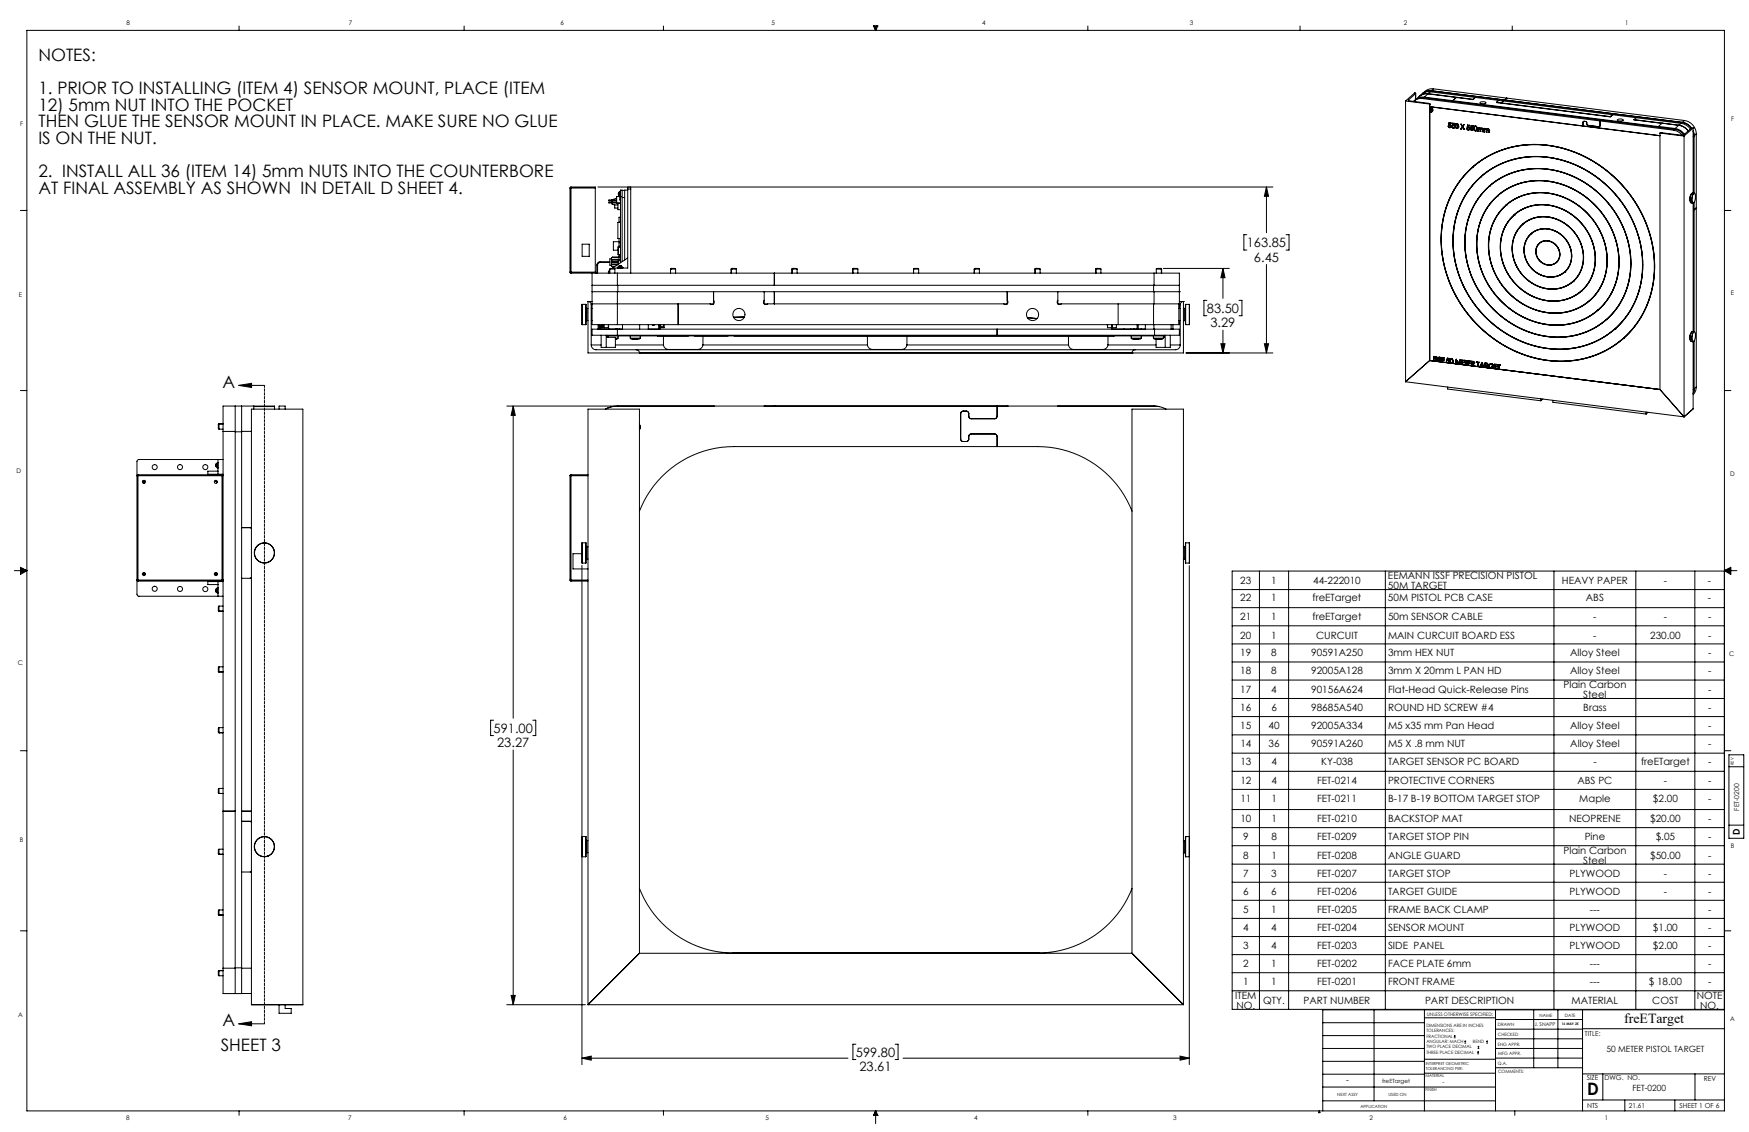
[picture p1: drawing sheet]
<svg xmlns="http://www.w3.org/2000/svg" width="864mm" height="559mm" viewBox="0 0 864 559" stroke-linecap="round" stroke-linejoin="round" font-family="sans-serif">
<g fill="none" stroke="#000" stroke-width=".49">
<path d="M13 15h838v533h-838zM118 13v2M229 13v2M328 13v2M431 13h2l-1 2zM432 13v2M433 13l-1 2M537 13v2M642 13v2M747 13v2M694 50l12 1M694 50v138"/>
<path d="M695 49l11 2M695 49v1M698 46h.1M698 46h1M698 46l-4 4M699 46l-4 3M699 46v3M702 49h-2l-2 1M702 49l88 11M703 46h.1M703 48a5 5 0 0 0-5 2M703 48l-1 1"/>
<path d="M703 48l124 16M703 48l-3 1M703 48l124 15M705 46a6 6 0 0 0-6 3M705 46l23 3M705 46a5 5 0 0 0-5 2M705 46l-2 2M705 46l22 3M706 51h.1M706 55h1M706 53a1.1 1.1 0 0 1 1 1 1.1 1.1 0 0 1 0 1M706 53a1 1 0 0 1 1 1 1 1 0 0 1-1 1"/>
<path d="M706 51v127M706 53l114 14M706 54h.1M706 54v1M706 55h.1M706 53a1.2 1.2 0 0 1 2 1 1.2 1.2 0 0 1-1 1M706 53h.1M706 45a6 6 0 0 0-5 2M706 45l34 5M706 45l-1 1M706 54h1M707 54l-1 1"/>
<path d="M707 54v1M707 45h-2l-3 1M707 45l36 4M707 45h-2l-2 1M707 45l124 15M707 45h-1M708 44a6 6 0 0 0-5 2M708 44l-1 1M708 44l124 15M719 48l-2 2M727 49h.1M728 49v-1l-1 1"/>
<path d="M728 49h.1M731 50l3 1a1.7 1.7 0 0 1-3-1zM739 50v1M739 50l2 1M739 50l56 8M740 50h-1M740 50h2M741 51h.1M742 50l54 7M742 50l-1 1M743 49h.1M744 48l-1 1"/>
<path d="M790 60v3l-6-1-1-2h-1v2M790 60l36 4M791 59l-1 1M795 58h.1M795 57l-1 1M795 57v1M796 57h-1M796 57l12 1M796 57l-1 1M799 59h1h2l-2 1zM807 59l22 3M807 59h.1"/>
<path d="M807 59l14 2M808 58l-1 1M808 58l22 3M832 59a7 7 0 0 1 6 7M832 59l-1 1M715 62h.1M716 61a.8 .8 0 0 1 1 1 .8 .8 0 0 1-1 1M716 61h.1M716 61l-1 1M716 63h.1M716 62h-1M716 62h.1"/>
<path d="M716 63l-1-1 1 1M716 62v1M717 62h.1M717 61v1a.8 .8 0 0 1 1 0 .8 .8 0 0 1 0 1M717 61h.1M717 61h1h-1v1M718 63h.1M718 62h-1M718 62h.1M718 63l-1-1 1 1M718 62v1M719 62v-1a1.2 1.2 0 0 1 1 1 1.2 1.2 0 0 1-1 1"/>
<path d="M719 62v1M719 62h.1M719 61v1M719 61h.1M719 61l1 1M719 61v1a.8 .8 0 0 0 0 1 .8 .8 0 0 0 1 0M719 63h.1M720 63h-1M720 63h.1M720 62v1M720 62h.1M721 64h.1"/>
<path d="M722 63h.1M722 63l-1 1M722 62h.1M722 62l1-1-1 2 1 1M722 63l1 1M722 62l-1-1 1 2M723 64h.1M724 63h.1M725 62l-1 1M725 62v1a.8 .8 0 0 1 1 0 .8 .8 0 0 1-1 1M725 62h.1M725 62h1h-1l-1 1"/>
<path d="M725 64h.1M725 63h-1M725 63h1M725 63h.1M725 64l-1-1 1 1M726 63l-1 1M726 63h.1M727 62v1a.8 .8 0 0 1 1 0 .8 .8 0 0 1-1 1M727 62h.1M727 62h-1v1M727 64h.1M727 63h-1"/>
<path d="M727 63v1M727 63h.1M727 64h-1h1M728 63v-1a1.2 1.2 0 0 1 1 1 1.2 1.2 0 0 1 0 2M728 63l1 2M728 63h.1M728 62v1M729 62l-1 1M729 62v1M729 62l-1 2h1M729 62h.1M729 65h.1"/>
<path d="M729 64v1M729 64h.1M729 63v1M729 63h.1M730 65h.1M730 63l1 1M730 63h.1M730 63v2M731 64h.1M731 65h.1M731 64v1M731 64l1-1v2"/>
<path d="M731 63v1M732 63l-1 2M732 63v1M732 63h-1M732 63h.1M732 64h.1M732 65h.1M732 64v1M733 65h.1M733 64h1M733 64h.1M733 64v1"/>
<path d="M734 64l-1 1M734 64h.1M734 64h-1M734 65h.1M734 64v1M734 64h1v1M735 64l-1 1M735 64h.1M735 64h-1M735 65h.1M735 64v1M820 66h.1"/>
<path d="M820 66v126M820 66l12 1M826 64l2 1 3 2M827 64l3 1 1 2M827 64h-1M827 63l3 1 2 2M829 62l-8-1-2 2M829 62l-2 1M829 62l3 1 2 2-2-2zM830 61l3 1 2 2M830 61l-1 1M831 60l2 1 2 2"/>
<path d="M831 60l-1 1M832 67v139M836 63h-1l-4 4-11-1M836 63h.1M836 63l-4 4M836 63v32M837 67l-1-2 1 2-1 1M837 67v28M838 66l-1 1M838 66v125M281 93h1M281 93v41"/>
<path d="M282 92l-1 1M282 92v1M282 93v41M282 93h12M282 92h12v1M294 93v41M295 92h334M302 99v1M304 98h.1M304 98l-2 1M304 100h-3h5M304 99h-3h3"/>
<path d="M305 96h.1M305 96l1 1M305 96h1M306 97h.1M306 96h-1M306 96h.1M306 95l-1 1M306 95h.1M306 97h-2v3M306 97v2M306 94v1M306 94v3"/>
<path d="M306 94h.1M307 98h1M307 94h1M310 93v-1h1v1M310 93v39h-8M310 94h-2v34M310 93h1M311 93v42M625 92l1 5h-2zM625 92v23M725 84a51 51 0 0 1 65-2 59 59 0 0 1 23 69 47 47 0 0 1-62 24 61 61 0 0 1-38-70 46 46 0 0 1 12-21zM725 85a51 51 0 0 1 65-3 59 59 0 0 1 24 68 46 46 0 0 1-61 25 60 60 0 0 1-39-72 46 46 0 0 1 11-18z"/>
<path d="M727 83h.1M727 83a51 51 0 0 1 64-1 59 59 0 0 1 22 69 45 45 0 0 1-11 16M727 83a51 51 0 0 0-8 63 59 59 0 0 0 65 30 45 45 0 0 0 17-9M730 88a46 46 0 0 1 61 1 51 51 0 0 1 14 64 43 43 0 0 1-57 14 53 53 0 0 1-28-63 40 40 0 0 1 10-16zM730 88a46 46 0 0 1 61 2 51 51 0 0 1 14 63 43 43 0 0 1-57 14 53 53 0 0 1-27-65 40 40 0 0 1 9-14zM731 87h.1M731 87a46 46 0 0 1 60 2 51 51 0 0 1 14 64l-4 6-4 3M731 87a46 46 0 0 0-5 61 50 50 0 0 0 62 21l5-3 4-4M733 94a40 40 0 0 1 54-1 44 44 0 0 1 13 58 38 38 0 0 1-54 9 45 45 0 0 1-18-59zM733 94a40 40 0 0 1 54-1 44 44 0 0 1 12 57 38 38 0 0 1-52 10 46 46 0 0 1-20-56l2-5zM735 92a41 41 0 0 1 53 2 44 44 0 0 1 11 58l-6 6M735 92h.1"/>
<path d="M735 92a41 41 0 0 0-2 56 42 42 0 0 0 57 12l3-2M738 98a35 35 0 0 1 49 3 37 37 0 0 1 5 50 34 34 0 0 1-49-1 37 37 0 0 1-7-50zM738 98a35 35 0 0 1 49 3 36 36 0 0 1 4 51 35 35 0 0 1-49-3 36 36 0 0 1-4-51zM739 97a35 35 0 0 1 49 5 36 36 0 0 1 3 50l-2 1M739 97h.1M739 97a35 35 0 0 0 0 49 36 36 0 0 0 49 8l1-1M835 96v3M835 95v2v3M836 96v-1a3 3 0 0 1 0 5l-1-2zM837 100v64M837 95a4 4 0 0 0-1 5h-1M837 95h-1l-1 1v4"/>
<path d="M10 104h3M302 100v1h2M304 101v2h1M304 101h1M306 110h.1M306 118v1M306 100h-1v4h1M306 110h-1v8h1M306 107v3M306 120v2M306 119h-3v5h2M616 116h-2v7h2"/>
<path d="M635 116h1v7h-1M743 102a30 30 0 0 1 44 7 29 29 0 0 1-6 42 32 32 0 0 1-43-17 28 28 0 0 1 5-32zM743 102a30 30 0 0 1 43 6 29 29 0 0 1-4 42 31 31 0 0 1-44-15 28 28 0 0 1 5-33zM744 101h.1M744 101a30 30 0 0 1 43 8 29 29 0 0 1-2 39M744 101a30 30 0 0 0 2 45 29 29 0 0 0 39 2M746 107a24 24 0 0 1 38 7 22 22 0 0 1-12 34 27 27 0 0 1-29-37zM747 107a24 24 0 0 1 37 7 22 22 0 0 1-12 34 26 26 0 0 1-29-37zM748 106h.1M748 106a25 25 0 0 1 37 11 23 23 0 0 1-4 27M748 106a25 25 0 0 0 6 39 23 23 0 0 0 27-1M751 111a19 19 0 0 1 30 11 16 16 0 0 1-6 18 16 16 0 0 1-19-1 19 19 0 0 1-5-28z"/>
<path d="M751 111a19 19 0 0 1 30 11 16 16 0 0 1-6 18 16 16 0 0 1-19 0 19 19 0 0 1-5-29zM752 111h.1M752 111a19 19 0 0 1 30 12 16 16 0 0 1-5 16M752 111a19 19 0 0 0 8 31 16 16 0 0 0 17-3M755 116a13 13 0 0 1 15-1 13 13 0 0 1 6 13 11 11 0 0 1-9 9 11 11 0 0 1-12-5 12 12 0 0 1 0-16zM755 116a13 13 0 0 1 15-1 13 13 0 0 1 6 13 11 11 0 0 1-9 9 11 11 0 0 1-12-6 12 12 0 0 1 0-15zM756 115h.1M756 115a13 13 0 0 1 17 3 13 13 0 0 1 0 16M756 115a13 13 0 0 0 0 17 13 13 0 0 0 17 2M836 100v64M838 103l-1 1M851 104h4"/>
<path d="M281 134l1 1M281 134h1M282 134h12M282 135h10M282 134v1M287 121h4v6h-4zM294 134v1M295 131h.1M295 131v4M296 129l-1 1v1M296 130l-1 1M296 130h5"/>
<path d="M296 129v1M296 129h5M301 133h3M301 133v2M301 134h-1v1M302 128h-1v3h1M302 129h3M302 131h3M302 132v1M302 129l3 1M304 133v2M305 132h.1"/>
<path d="M305 132h3M305 135h-13v25h13M305 135v6M305 135h265M305 126h1M306 131h.1M306 127h-4M306 128h-4h4M306 127h-4v5h2M306 122h.1M306 131l-1 1M306 122h-1v4h1"/>
<path d="M306 129h-1v1h-3M306 126v3M306 131h1M307 131l1 1M307 131h-1M307 131h.1M307 129v-35h-1v36M308 132h-1M308 132h.1M310 127l-8 5M331 133h3M331 133h.1"/>
<path d="M331 133v2M334 133v2M361 133h3M361 133h.1M361 133v2M364 133v2M382 135v6M391 133h3M391 133h.1M391 133v2M394 133v2M421 133v2"/>
<path d="M421 133h.1M421 133h3M424 133v2M451 133v2M451 133h.1M451 133h3M454 133v2M481 133h3M481 133h.1M481 133v2M484 133v2M511 133v2"/>
<path d="M511 133h.1M511 133h3M514 133v2M541 133h3M541 133h.1M541 133v2M544 133v2M570 135h12v17M570 135v6M571 133h2M571 133v2M573 133h-2"/>
<path d="M573 133h.1M573 133h1M573 133v2M574 133v2M574 133h33M604 133l1 4h-2zM604 133v14M625 131v43M759 121a6 6 0 0 1 10 1 6 6 0 0 1-3 9 7 7 0 0 1-6-3 7 7 0 0 1-1-7zM760 120h.1M760 120a6 6 0 0 1 8 1 6 6 0 0 1 0 9M760 120a6 6 0 0 1 9 2 6 6 0 0 1-3 9 6 6 0 0 1-6-3 6 6 0 0 1 0-8z"/>
<path d="M760 120a6 6 0 0 0 0 9 6 6 0 0 0 8 1M768 130h.1M773 134h.1M777 139h.1M287 150v10M287 150h2M289 150v10M289 152h1M290 158l-1 1M290 152v6M290 152h.1M290 158h.1"/>
<path d="M290 149h.1M290 149l2 1M290 149v25h294v-25M290 149h2M292 152h.1M292 158h.1M292 150v20M292 150h.1M292 141h13M292 144h13M305 144v16M305 144h265"/>
<path d="M305 141h265M305 141v3M335 150v10M352 148a1.2 1.2 0 0 1 0 2 1.2 1.2 0 0 1-1 0M352 144v6h-60M368 156l-6 1M377 148a1.2 1.2 0 0 0 0 2 1.2 1.2 0 0 0 2 0M377 144v6h120v-6M382 144v6M497 148a1.2 1.2 0 0 1 0 2 1.2 1.2 0 0 1-1 0M507 157h5M522 144v6h48"/>
<path d="M522 148a1.2 1.2 0 0 0 0 2 1.2 1.2 0 0 0 2 0M552 150v10M570 150v10M570 141v3M570 141h12M570 144h12M570 150h12M570 144v6M582 152h1M582 158h1M582 150v10M582 150h.1"/>
<path d="M582 144h.1M582 158v2M582 149h2M582 150h1M583 150v20M584 149h.1M584 149h-1v1M584 152h1M584 158h1M585 158v1M585 152v6M585 152h.1"/>
<path d="M585 150v10M585 150h2M587 150v10M596 148h-2v8h2M612 148h1v8h-1M781 144h.1M785 148h.1M789 153h.1M793 158h.1M287 160h.1M287 160h2M292 170a2.3 2.3 0 0 0 2 3h286a2.3 2.3 0 0 0 3-3"/>
<path d="M292 170h5M292 162h13v3h-13zM295 162h.1M295 162h275M295 160v2M296 160v2M296 160v1h2M296 162h.1M297 165v6h2M297 160v1M298 160v1h-1M298 160v2"/>
<path d="M299 165v6M300 165v2h4v4h-5M300 166h275M300 166v1M300 160v2h-4v-1M300 162h.1M304 162h.1M304 167h1M304 170h24M304 167h.1M305 167h-1M305 160h265"/>
<path d="M305 165h265M305 166v1M305 167h.1M306 162h.1M307 160v2M311 166v1M311 167h1M311 167h5M312 167h.1M312 167h4M312 167h1M313 167h.1"/>
<path d="M313 167h1M314 167h.1M314 173h1l1 1M315 167h-1M315 167h.1M316 174h.1M316 167h-1M316 160v2M316 166v1M316 167h.1M320 160v2M322 160h1"/>
<path d="M322 160h.1M323 160h.1M325 166h15M325 166h.1M325 162h.1M325 160v2M326 162h.1M326 160v2M326 160v1h2v-1M328 166v4a2.5 2.5 0 0 0 2 3M328 160v2h-2M343 166h17"/>
<path d="M347 170h81M347 166v4a2.5 2.5 0 0 1-2 3M362 166h188M428 166v4a2.5 2.5 0 0 0 3 3M448 170h80M448 166v4a2.5 2.5 0 0 1-3 3M492 162v3M528 166v4a2.5 2.5 0 0 0 2 3M547 161h.1M547 160v2h4v-2M547 166v4a2.5 2.5 0 0 1-2 3M547 170h24"/>
<path d="M549 160v2M549 162h.1M550 166h.1M555 162h.1M558 162h.1M559 166v1M559 167h.1M559 167h4M559 167h1M559 174h.1M560 162h.1M560 167h.1"/>
<path d="M560 167h1M561 173h-2v1M561 167h.1M561 167h1M561 160l1 2M562 167h.1M562 162h.1M562 160v2M563 167h-1M563 162h.1M563 166v1M563 167h.1"/>
<path d="M566 160v2M570 166v1M570 167h.1M570 167h4M570 160h12M570 160v2M570 167h1M570 162h12v3h-12M570 162v3M571 167h.1M571 167v4h4M571 167h1"/>
<path d="M572 167h.1M573 167h-1M573 167h.1M574 167h-1M574 166v1M574 167h.1M575 165l-1 2M575 165v6M578 165v6h-3M578 170h5M578 160v2h1M579 162h.1"/>
<path d="M579 160v2M585 160h.1M585 160h2M586 174h43M603 170h2l-1 4zM604 163v11M624 170h2l-1 4zM706 178h.1M706 178l114 14M706 178l-12 10M708 178v-2v2M709 176l1 1"/>
<path d="M709 176v1M709 176h.1M709 177h.1M709 177l1 1M709 176v1l1 1M710 178h.1M710 178h-1M710 177h.1M710 177l1-1v1M710 176v1M710 177h1M711 177v1"/>
<path d="M711 177h.1M711 176v1M711 176l-1 1M711 176h.1M711 177v2M711 178h.1M711 178h-1M712 177h.1M712 178h.1M712 177h1l-1-1v3M712 177l1 1h-1M712 178v1"/>
<path d="M714 178h.1M715 177v1a.8 .8 0 0 1 1 0 .8 .8 0 0 1-1 1M715 177h.1M715 177h1h-1l-1 1M715 178h-1M715 178h.1M715 179l-1-1v1M715 178v1M716 178v-1a1.2 1.2 0 0 1 2 1 1.2 1.2 0 0 1-1 1M716 178v1M716 178h.1M716 177v1"/>
<path d="M717 177h-1M717 177v1M717 177l-1 1 1 1M717 177h.1M717 179h.1M717 178v1M717 178h.1M719 177h.1M719 177v3M719 177l1 2M719 178h.1M719 178v2"/>
<path d="M719 178l1 2 1-2M720 179h.1M721 178h.1M721 178v2M721 178l-1 1M722 178h.1M722 179h.1M722 178v1h1h-1M722 179v1h1M722 178h1M723 178h.1M723 180h.1"/>
<path d="M723 178h-1v2M723 178h1M724 178h.1M724 178v2M725 178h.1M725 179h.1M725 179v1h1M725 178v1h1h-1M725 178h1h-1v2M727 179h1M727 179h.1M727 180h.1"/>
<path d="M727 180v1M727 180l1 1M727 180l1-1-1-1v3M728 179h.1M728 180h-1M729 179h.1M729 179h1M730 179h.1M730 179v2M732 179h.1M732 179l-1 2M732 179v1"/>
<path d="M732 179l-1 1h1M732 179l1 2M733 179v1h2M733 179h.1M733 179h1M734 179l1 1M734 179h.1M735 180h-1M735 180h.1M735 180v1M736 180a1 1 0 0 0-1 1 1.1 1.1 0 0 0 2 1M736 180h1"/>
<path d="M736 180h.1M738 180h.1M738 180h1h-1v2M738 180v1h1h-1M797 162h.1M801 167h.1M802 167h.1M835 165v2M835 164v3v2h1M835 164v2v2M836 169v33l-4 4M836 164a3 3 0 0 1 0 5l-1-3z"/>
<path d="M837 168v24M837 164a4 4 0 0 0-1 5M837 164h-2M10 193h3M118 190h13M118 190l6-1v2zM694 188l138 18M715 191v1l46 6M726 180h.1M731 180h.1M731 180v1M731 180l1 1"/>
<path d="M732 180h.1M732 181h.1M732 181h1M733 180h.1M733 180v1M733 180h1M734 180h.1M734 180v2M734 180h1l-2-1v2M734 180l1 2M735 181h.1M735 181l1 1"/>
<path d="M737 181h1l-1 1M737 181h.1M737 180a1.1 1.1 0 0 0-1-1 1.1 1.1 0 0 0-1 2M737 180h.1M738 181h.1M738 181v1h1M740 180h.1M740 180h1h-1M740 180v2M761 197v1M762 197l-1 1M767 198v1l46 5"/>
<path d="M820 192l12 14M837 192l-1 2 1-2h-1M838 191l-1 2-1 2M838 191l-1 1M851 193h4M108 210v2M108 210h.1M108 209v3M108 209h.1M108 209h2M108 212h2M108 209v1"/>
<path d="M110 213v22M110 213h6M116 200v13M116 213h3M116 213v265M119 200v13M119 213v265M119 213h5M124 202h26v294h-26zM125 200v2M125 201h11M136 201v1"/>
<path d="M136 201l-26-1v13M138 202v-2h3v2M250 200h54M253 200l1 5h-2zM253 200v155M305 200h265l6 2M305 200l-6 2M316 209v2v1M316 210v1M316 210v2M352 200h.1M377 200h.1"/>
<path d="M382 200h.1M492 200v6l-1 1h-12v-1l-1-3h-3l-1 1 1 14h3v-3l1-1h12l1 1v5M497 200h.1M522 200h.1M570 200l2 1M813 203v1M814 204h-1M68 235h.1M68 235v51M68 234v1M68 235h42M68 234h42"/>
<path d="M70 238h1M71 238h.1M71 237h.1M71 237v1M71 238h1M107 230v1M107 230h.1M107 229h.1M107 229v1M107 237v1M107 238h.1M107 237h.1"/>
<path d="M107 228v1M107 228v3M107 231h1M107 228h1M108 231h.1M108 228v3M108 228h.1M108 227v6M108 233v1M108 227h2M108 234h2M108 233h-5v1h5"/>
<path d="M108 227h-39l-1 1v7M110 234v1M110 235h.1M110 235v51M281 235h1M281 235v51M282 234l-1 1M282 234v1M282 235v51M282 234h8M282 235h8M316 252a50 50 0 0 1 46-32h150a50 50 0 0 1 47 32"/>
<path d="M119 260h5M124 260v1M287 268v10M287 273h-4v8h7M287 279v247M287 268h.1M287 278h2M287 268h2M289 268v10M289 270h1M290 276h-1M290 270v6"/>
<path d="M290 276h.1M290 270h.1M584 276h1M584 270h1M585 276h.1M585 270v6M585 277v1M585 270h.1M585 268v9M585 268h.1M585 278h2M585 268h2"/>
<path d="M587 268v10M587 279v247M7 282h6M10 280l3 2-3 2zM10 280l3 2M10 281l3 1M13 282l-3 1M13 282h-3M68 286v7v1h40M68 286v1M68 286h.1M68 286h42"/>
<path d="M68 287h42M70 283h1M70 284h1M71 284h.1M71 283h.1M71 283v1M71 283h1M71 284h1M107 291h.1M107 292h.1M107 283v1M107 284h.1"/>
<path d="M107 283h.1M107 292v1M107 291v1M107 290v1M107 290v3M107 293h1M107 290h1M108 290v3M108 290h.1M108 293h.1M108 287h2M108 289v5"/>
<path d="M108 287v2M108 294h2M108 287h-5v2h5M108 299v3M108 299v2M108 299h2M110 286h.1M110 286v1M110 286v192M119 285h5M124 285h.1M281 286h1"/>
<path d="M281 286l1 1M282 286v1M282 287h8M282 286h8M608 291h243M608 300h243M622 282v216M636 282v216M684 282v216M767 282v216M808 282v216M837 282v216"/>
<path d="M851 282h-243v216h243M851 282h7M851 282h4M851 282l4 1M851 282l4-2v4zM855 281l-4 1M855 280l-4 2M108 301h.1M108 301v1M108 302h.1M108 302h2M608 309h243"/>
<path d="M608 318h243M108 331v1M108 331h.1M108 329v3M108 329v2M108 332h2M108 329h2M108 332h.1M608 327h243M608 336h243M108 359v3M108 359v2"/>
<path d="M108 359h2M244 356h-2v7h2M263 356h2v7h-2M608 345h243M608 354h243M10 371h3M108 361h.1M108 361v1M108 362h.1M108 362h2M253 370v126M608 363h243"/>
<path d="M608 372h243M851 371h4M854 373h7v41h-7zM854 378h7M108 391v1M108 391h.1M108 389v3M108 389v2M108 392h.1M108 389h2M108 392h2M608 381h243"/>
<path d="M608 390h243M608 400h243M108 419v3M108 419v2M108 419h2M110 400h6M119 405h5M119 400h5M124 405v1M287 413v10M287 413h.1M287 413h2"/>
<path d="M289 413v10M289 415h1M290 415v6M290 415h.1M584 415h1M585 415h.1M585 415v6M585 413h.1M585 413v10M585 413h2M587 413v10M608 409h243"/>
<path d="M608 417h243M854 407h7M108 421h.1M108 421v1M108 422h.1M108 422h2M119 430h5M124 430h.1M287 423h.1M287 423h2M290 421h-1M290 421h.1"/>
<path d="M316 439a50 50 0 0 0 46 31M559 439a50 50 0 0 1-47 31M584 421h1M585 421h.1M585 423h2M608 427h243M608 436h243M10 459h3M108 451h.1M108 451v1M108 449v3M108 449v2"/>
<path d="M108 452h.1M108 449h2M108 452h2M608 444h243M608 453h243M851 459h4M108 479h.1M108 479v3M108 479h2M110 478v12h14M110 478h6M116 478v12"/>
<path d="M116 478h3M119 478v12M119 478h5M316 471v-269h-26v294M316 471l-26 25M316 471h243M362 470h151M382 470v1M492 470h.1M559 471v-269h25v294M559 471l25 25M608 462h243"/>
<path d="M608 471h243M108 482h2M119 490h.1M138 496v4h6v-2h-3v-2M250 496h39M252 491h2l-1 5zM290 496h294M608 480h243M608 489h243M678 499v44M703 499v49M738 499v49"/>
<path d="M757 499v28M769 499v28M781 499v49M851 499h-198v49M118 505h13M118 505l6-1v2zM423 515h-2v8h2M442 515h1v8h-1M653 518h50M653 511h50M653 505h50M703 502h35"/>
<path d="M718 512h1M718 511h1M718 511v1M723 515h1M723 514h1M724 514h.1M729 519h1M730 518h.1M730 517h.1M730 519v1M730 516v1M734 515h1"/>
<path d="M734 514h1M734 514h.1M738 518h43M738 513h43M738 508h43M738 503h43M781 508h70M287 522l5-1v2zM287 522h132M446 522h141M583 521l4 1-4 1zM653 530h50"/>
<path d="M653 537h85M653 524h50M703 530h35M703 523h35M729 520h1M738 527h43M738 522h43M781 530h70M791 530v13M837 530v13M118 548v3M229 548v3"/>
<path d="M328 548v3M432 548v7M432 548l1 3h-2zM432 548l1 3M432 548v3M537 548v3M651 548l1 1h-1zM653 543h85M748 548v3M781 543h70M802 543v5M827 543v5"/>
<circle cx="365" cy="155" r="3"/>
<circle cx="510" cy="155" r="3"/>
<circle cx="71" cy="238" r=".7"/>
<circle cx="76" cy="231" r="1.2"/>
<circle cx="89" cy="231" r="1.2"/>
<circle cx="101" cy="231" r="1.2"/>
<circle cx="107" cy="238" r=".7"/>
<circle cx="131" cy="273" r="5"/>
<circle cx="71" cy="283" r=".7"/>
<circle cx="76" cy="291" r="1.3"/>
<circle cx="89" cy="291" r="1.2"/>
<circle cx="101" cy="291" r="1.3"/>
<circle cx="107" cy="283" r=".7"/>
<circle cx="131" cy="418" r="5"/>
</g>
<path d="M131 190v315" fill="none" stroke="#000" stroke-width=".49" stroke-dasharray="1.3 .6" stroke-dashoffset=".2"/>
<g fill="#000">
<path d="M118 190l6-1v2zM118 505l6-1v2z"/>
<path d="M287 522l5-1v2zM583 521l4 1-4 1zM252 491h2l-1 5zM253 200l1 5h-2zM603 170h2l-1 4zM604 133l1 4h-2zM624 170h2l-1 4zM625 92l1 5h-2z"/>
</g>
<g font-size="8.5">
<text x="19" y="30">NOTES:</text>
<text x="19" y="46">1. PRIOR TO INSTALLING (ITEM 4) SENSOR MOUNT, PLACE (ITEM</text>
<text x="19" y="55">12) 5mm NUT INTO THE POCKET</text>
<text x="19" y="63">THEN GLUE THE SENSOR MOUNT IN PLACE. MAKE SURE NO GLUE</text>
<text x="19" y="71">IS ON THE NUT.</text>
<text x="19" y="87">2. INSTALL ALL 36 (ITEM 14) 5mm NUTS INTO THE COUNTERBORE</text>
<text x="19" y="96">AT FINAL ASSEMBLY AS SHOWN IN DETAIL D SHEET 4.</text>
<text x="110" y="191">A</text>
<text x="110" y="506">A</text>
<text x="109" y="519">SHEET 3</text>
<text x="784" y="541">D</text>
</g>
<text font-size="6.9" x="802" y="505">freETarget</text>
<g font-size="6.4">
<text x="616" y="122">163.85</text>
<text x="619" y="129">6.45</text>
<text x="596" y="154">83.50</text>
<text x="598" y="162">3.29</text>
<text x="244" y="362">591.00</text>
<text x="245" y="369">23.27</text>
<text x="423" y="522">599.80</text>
<text x="424" y="529">23.61</text>
</g>
<g font-size="4.9">
<text x="685" y="286">EEMANN ISSF PRECISION PISTOL</text>
<text x="612" y="288">23</text>
<text x="628" y="288">1</text>
<text x="648" y="288">44-222010</text>
<text x="685" y="291">50M TARGET</text>
<text x="771" y="288">HEAVY PAPER</text>
<text x="821" y="288">-</text>
<text x="843" y="288">-</text>
<text x="612" y="297">22</text>
<text x="628" y="297">1</text>
<text x="648" y="297">freETarget</text>
<text x="685" y="297">50M PISTOL PCB CASE</text>
<text x="783" y="297">ABS</text>
<text x="843" y="297">-</text>
<text x="612" y="306">21</text>
<text x="628" y="306">1</text>
<text x="648" y="306">freETarget</text>
<text x="685" y="306">50m SENSOR CABLE</text>
<text x="787" y="306">-</text>
<text x="821" y="306">-</text>
<text x="843" y="306">-</text>
<text x="612" y="315">20</text>
<text x="628" y="315">1</text>
<text x="650" y="315">CURCUIT</text>
<text x="685" y="315">MAIN CURCUIT BOARD ESS</text>
<text x="787" y="315">-</text>
<text x="815" y="315">230.00</text>
<text x="843" y="315">-</text>
<text x="612" y="324">19</text>
<text x="628" y="324">8</text>
<text x="647" y="324">90591A250</text>
<text x="685" y="324">3mm HEX NUT</text>
<text x="775" y="324">Alloy Steel</text>
<text x="843" y="324">-</text>
<text x="612" y="333">18</text>
<text x="628" y="333">8</text>
<text x="647" y="333">92005A128</text>
<text x="685" y="333">3mm X 20mm L PAN HD</text>
<text x="775" y="333">Alloy Steel</text>
<text x="843" y="333">-</text>
<text x="772" y="340">Plain Carbon</text>
<text x="612" y="342">17</text>
<text x="628" y="342">4</text>
<text x="647" y="342">90156A624</text>
<text x="685" y="342">Flat-Head Quick-Release Pins</text>
<text x="782" y="345">Steel</text>
<text x="843" y="342">-</text>
<text x="612" y="351">16</text>
<text x="628" y="351">6</text>
<text x="647" y="351">98685A540</text>
<text x="685" y="351">ROUND HD SCREW #4</text>
<text x="782" y="351">Brass</text>
<text x="843" y="351">-</text>
<text x="612" y="360">15</text>
<text x="626" y="360">40</text>
<text x="647" y="360">92005A334</text>
<text x="685" y="360">M5 x35 mm Pan Head</text>
<text x="775" y="360">Alloy Steel</text>
<text x="843" y="360">-</text>
<text x="612" y="369">14</text>
<text x="626" y="369">36</text>
<text x="647" y="369">90591A260</text>
<text x="685" y="369">M5 X .8 mm NUT</text>
<text x="775" y="369">Alloy Steel</text>
<text x="843" y="369">-</text>
<text x="612" y="378">13</text>
<text x="628" y="378">4</text>
<text x="652" y="378">KY-038</text>
<text x="685" y="378">TARGET SENSOR PC BOARD</text>
<text x="787" y="378">-</text>
<text x="810" y="378">freETarget</text>
<text x="843" y="378">-</text>
<text x="612" y="387">12</text>
<text x="628" y="387">4</text>
<text x="650" y="387">FET-0214</text>
<text x="685" y="387">PROTECTIVE CORNERS</text>
<text x="779" y="387">ABS PC</text>
<text x="822" y="387">-</text>
<text x="843" y="387">-</text>
<text x="612" y="396">11</text>
<text x="628" y="396">1</text>
<text x="650" y="396">FET-0211</text>
<text x="685" y="396">B-17 B-19 BOTTOM TARGET STOP</text>
<text x="780" y="396">Maple</text>
<text x="816" y="396">$2.00</text>
<text x="843" y="396">-</text>
<text x="612" y="406">10</text>
<text x="628" y="406">1</text>
<text x="650" y="406">FET-0210</text>
<text x="685" y="406">BACKSTOP MAT</text>
<text x="775" y="406">NEOPRENE</text>
<text x="815" y="406">$20.00</text>
<text x="843" y="406">-</text>
<text x="614" y="415">9</text>
<text x="628" y="415">8</text>
<text x="650" y="415">FET-0209</text>
<text x="685" y="415">TARGET STOP PIN</text>
<text x="782" y="415">Pine</text>
<text x="818" y="415">$.05</text>
<text x="843" y="415">-</text>
<text x="614" y="424">8</text>
<text x="628" y="424">1</text>
<text x="650" y="424">FET-0208</text>
<text x="685" y="424">ANGLE GUARD</text>
<text x="772" y="421">Plain Carbon</text>
<text x="815" y="424">$50.00</text>
<text x="843" y="424">-</text>
<text x="782" y="426">Steel</text>
<text x="614" y="433">7</text>
<text x="628" y="433">3</text>
<text x="650" y="433">FET-0207</text>
<text x="685" y="433">TARGET STOP</text>
<text x="775" y="433">PLYWOOD</text>
<text x="822" y="433">-</text>
<text x="843" y="433">-</text>
<text x="614" y="442">6</text>
<text x="628" y="442">6</text>
<text x="650" y="442">FET-0206</text>
<text x="685" y="442">TARGET GUIDE</text>
<text x="775" y="442">PLYWOOD</text>
<text x="822" y="442">-</text>
<text x="843" y="442">-</text>
<text x="614" y="451">5</text>
<text x="628" y="451">1</text>
<text x="650" y="451">FET-0205</text>
<text x="685" y="451">FRAME BACK CLAMP</text>
<text x="785" y="451">---</text>
<text x="843" y="451">-</text>
<text x="614" y="460">4</text>
<text x="628" y="460">4</text>
<text x="650" y="460">FET-0204</text>
<text x="685" y="460">SENSOR MOUNT</text>
<text x="775" y="460">PLYWOOD</text>
<text x="816" y="460">$1.00</text>
<text x="843" y="460">-</text>
<text x="614" y="469">3</text>
<text x="628" y="469">4</text>
<text x="650" y="469">FET-0203</text>
<text x="685" y="469">SIDE PANEL</text>
<text x="775" y="469">PLYWOOD</text>
<text x="816" y="469">$2.00</text>
<text x="843" y="469">-</text>
<text x="614" y="478">2</text>
<text x="628" y="478">1</text>
<text x="650" y="478">FET-0202</text>
<text x="685" y="478">FACE PLATE 6mm</text>
<text x="785" y="478">---</text>
<text x="843" y="478">-</text>
<text x="614" y="486">1</text>
<text x="628" y="486">1</text>
<text x="650" y="486">FET-0201</text>
<text x="685" y="486">FRONT FRAME</text>
<text x="785" y="486">---</text>
<text x="814" y="486">$ 18.00</text>
<text x="843" y="486">-</text>
<text x="610" y="493">ITEM</text>
<text x="610" y="498">NO.</text>
<text x="624" y="495">QTY.</text>
<text x="644" y="495">PART NUMBER</text>
<text x="704" y="495">PART DESCRIPTION</text>
<text x="776" y="495">MATERIAL</text>
<text x="816" y="495">COST</text>
<text x="838" y="493">NOTE</text>
<text x="840" y="498">NO.</text>
</g>
<text font-size="4.7" x="859" y="412" transform="rotate(-90 859 412)">D</text>
<g font-size="4.2">
<text x="793" y="519">50 METER PISTOL TARGET</text>
<text x="665" y="535">-</text>
<text x="806" y="539">FET-0200</text>
</g>
<g font-size="3.4">
<text x="859" y="400" transform="rotate(-90 859 400)">FET-0200</text>
<text x="783" y="511">TITLE:</text>
<text x="783" y="533">SIZE</text>
<text x="792" y="533">DWG. NO.</text>
<text x="841" y="533">REV</text>
<text x="784" y="547">NTS</text>
<text x="804" y="547">21.61</text>
<text x="829" y="547">SHEET 1 OF 6</text>
</g>
<g font-size="3.2">
<text x="62" y="12">8</text>
<text x="172" y="12">7</text>
<text x="277" y="12">6</text>
<text x="381" y="12">5</text>
<text x="485" y="12">4</text>
<text x="588" y="12">3</text>
<text x="693" y="12">2</text>
<text x="802" y="12">1</text>
<text x="855" y="60">F</text>
<text x="10" y="62">F</text>
<text x="9" y="147">E</text>
<text x="855" y="145">E</text>
<text x="8" y="234">D</text>
<text x="854" y="235">D</text>
<text x="9" y="328">C</text>
<text x="854" y="324">C</text>
<text x="10" y="416">B</text>
<text x="855" y="419">B</text>
<text x="9" y="502">A</text>
<text x="854" y="504">A</text>
<text x="712" y="535">-</text>
<text x="62" y="553">8</text>
<text x="172" y="553">7</text>
<text x="278" y="553">6</text>
<text x="378" y="553">5</text>
<text x="481" y="553">4</text>
<text x="579" y="553">3</text>
<text x="676" y="553">2</text>
<text x="792" y="553">1</text>
</g>
<text font-size="2.8" x="682" y="535">freETarget</text>
<text font-size="2.5" x="758" y="507">J. SNAPP</text>
<text font-size="2.4" x="705" y="501">UNLESS OTHERWISE SPECIFIED:</text>
<g font-size="2.2">
<text x="760" y="502">NAME</text>
<text x="773" y="502">DATE</text>
<text x="704" y="507">DIMENSIONS ARE IN INCHES</text>
<text x="704" y="510">TOLERANCES:</text>
<text x="740" y="507">DRAWN</text>
<text x="704" y="512">FRACTIONAL</text>
<text x="704" y="515">ANGULAR: MACH</text>
<text x="727" y="515">BEND</text>
<text x="740" y="511">CHECKED</text>
<text x="704" y="518">TWO PLACE DECIMAL</text>
<text x="704" y="520">THREE PLACE DECIMAL</text>
<text x="740" y="516">ENG APPR.</text>
<text x="740" y="521">MFG APPR.</text>
<text x="740" y="526">Q.A.</text>
<text x="740" y="530">COMMENTS:</text>
</g>
<g font-size="2.1">
<text x="660" y="541">NEXT ASSY</text>
<text x="686" y="541">USED ON</text>
<text x="672" y="547">APPLICATION</text>
</g>
<g font-size="2">
<text x="856" y="378" transform="rotate(-90 856 378)">REV</text>
<text x="704" y="526">INTERPRET GEOMETRIC</text>
<text x="704" y="532">MATERIAL</text>
<text x="704" y="528">TOLERANCING PER:</text>
<text x="704" y="539">FINISH</text>
</g>
<text font-size="1.7" x="771" y="506">16 MAY 25</text>
</svg>
